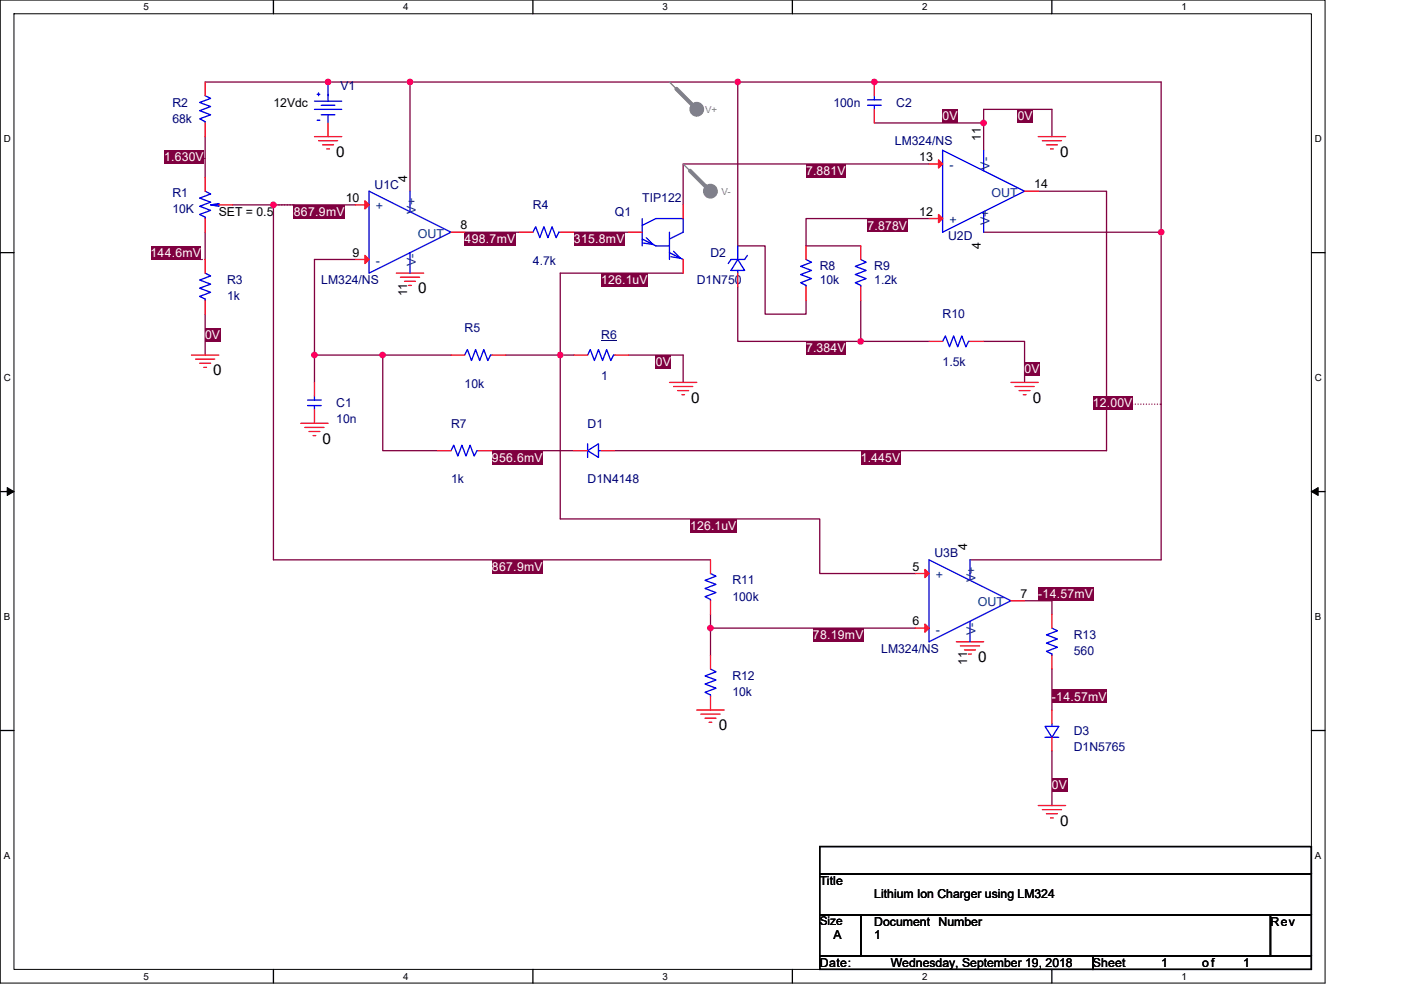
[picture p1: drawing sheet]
<svg xmlns="http://www.w3.org/2000/svg" width="297mm" height="210mm" viewBox="0 0 297 210" stroke-linecap="round" stroke-linejoin="round" font-family="sans-serif">
<path d="M.1 0h280.8v208.5h-280.8zM3 2.9h275v202.7h-275z" fill="none" stroke="#000" stroke-width=".21"/>
<g fill="#fff">
<path d="M30.5 .3h1.1v2.3h-1.1z"/>
<path d="M30.5 205.9h1.1v2.3h-1.1z"/>
</g>
<path d="M58 0v2.9M58 205.6v2.9" fill="none" stroke="#000" stroke-width=".28"/>
<g fill="#fff">
<path d="M85.5 .3h1.1v2.3h-1.1z"/>
<path d="M85.5 205.9h1.1v2.3h-1.1z"/>
</g>
<path d="M113 0v2.9M113 205.6v2.9" fill="none" stroke="#000" stroke-width=".28"/>
<g fill="#fff">
<path d="M140.5 .3h1.1v2.3h-1.1z"/>
<path d="M140.5 205.9h1.1v2.3h-1.1z"/>
</g>
<path d="M168 0v2.9M168 205.6v2.9" fill="none" stroke="#000" stroke-width=".28"/>
<g fill="#fff">
<path d="M195.5 .3h1.2v2.3h-1.2z"/>
<path d="M195.5 205.9h1.2v2.3h-1.2z"/>
</g>
<path d="M223 0v2.9M223 205.6v2.9" fill="none" stroke="#000" stroke-width=".28"/>
<g fill="#fff">
<path d="M250.5 .3h1.2v2.3h-1.2z"/>
<path d="M250.5 205.9h1.2v2.3h-1.2z"/>
<path d="M.8 28.3h1.5v2.3h-1.5z"/>
<path d="M278.8 28.3h1.5v2.3h-1.5z"/>
<path d="M.8 78.9h1.5v2.3h-1.5z"/>
<path d="M278.8 78.9h1.5v2.3h-1.5z"/>
</g>
<path d="M.1 53.6h2.9M278 53.6h2.9" fill="none" stroke="#000" stroke-width=".28"/>
<g fill="#fff">
<path d="M.8 129.6h1.4v2.3h-1.4z"/>
<path d="M278.8 129.6h1.4v2.3h-1.4z"/>
</g>
<path d="M.1 104.3h2.9M278 104.3h2.9" fill="none" stroke="#000" stroke-width=".28"/>
<path d="M1.5 103.4l1.5 .9-1.5 .8zM278 104.3l1.5-.9v1.7z" fill="#000" stroke="#000" stroke-width=".21"/>
<g fill="#fff">
<path d="M.8 180.3h1.4v2.3h-1.4z"/>
<path d="M278.8 180.3h1.4v2.3h-1.4z"/>
</g>
<path d="M.1 154.9h2.9M278 154.9h2.9" fill="none" stroke="#000" stroke-width=".28"/>
<path d="M49.3 43.5h8.7" fill="none" stroke="#800040" stroke-width=".28"/>
<g fill="#800040">
<path d="M62.3 43.5h6.8v2.9h-6.8z"/>
<path d="M69.1 43.5h4v2.9h-4z"/>
</g>
<path d="M58 43.5h4.3M62.3 43.5h.1" fill="none" stroke="#800040" stroke-width=".28" stroke-dasharray="0 .6"/>
<path d="M43.5 29v8.7" fill="none" stroke="#800040" stroke-width=".28"/>
<g fill="#800040">
<path d="M34.8 31.9h5.2v2.9h-5.2z"/>
<path d="M40 31.9h3.3v2.9h-3.3z"/>
</g>
<path d="M43.2 33.6h.3M43.5 33.6h.1" fill="none" stroke="#800040" stroke-width=".28" stroke-dasharray="0 .6"/>
<path d="M43.5 49.3v5.7" fill="none" stroke="#800040" stroke-width=".28"/>
<g fill="#800040">
<path d="M31.9 52.2h5.3v2.9h-5.3z"/>
<path d="M37.2 52.2h5.5v2.9h-5.5z"/>
</g>
<path d="M42.6 55h.1M43.5 55h-.9" fill="none" stroke="#800040" stroke-width=".28" stroke-dasharray="0 .6"/>
<path d="M69.6 17.4h17.3v23.2M75.4 55h-8.7v20.3h14.4M81.1 75.3h14.5M81.1 75.3v20.3h11.6M107.2 75.3h11.6M104.3 95.6h17.4" fill="none" stroke="#800040" stroke-width=".28"/>
<g fill="#f0f" stroke="#f0f" stroke-width=".28">
<circle cx="69.6" cy="17.4" r=".57"/>
<circle cx="81.1" cy="75.3" r=".57"/>
<circle cx="66.7" cy="75.3" r=".57"/>
</g>
<g fill="#800040">
<path d="M104.3 95.6h5.3v2.9h-5.3z"/>
<path d="M109.6 95.6h5.5v2.9h-5.5z"/>
</g>
<path d="M98.5 49.3h11.6M66.7 75.3v5.8" fill="none" stroke="#800040" stroke-width=".28"/>
<g fill="#800040">
<path d="M98.5 49.3h6.8v2.9h-6.8z"/>
<path d="M105.3 49.3h4v2.9h-4z"/>
</g>
<path d="M121.7 49.3h11.6" fill="none" stroke="#800040" stroke-width=".28"/>
<g fill="#800040">
<path d="M121.7 49.3h5.3v2.9h-5.3z"/>
<path d="M127 49.3h5.5v2.9h-5.5z"/>
</g>
<path d="M197 34.8h-52.2v8.7" fill="none" stroke="#800040" stroke-width=".28"/>
<g fill="#800040">
<path d="M170.9 34.8h5.2v2.9h-5.2z"/>
<path d="M176.1 34.8h3.2v2.9h-3.2z"/>
</g>
<path d="M118.8 57.9h26" fill="none" stroke="#800040" stroke-width=".28"/>
<g fill="#800040">
<path d="M127.5 57.9h5.2v2.9h-5.2z"/>
<path d="M132.7 57.9h4.7v2.9h-4.7z"/>
</g>
<path d="M118.8 57.9v17.4h2.9M156.4 60.8v11.6h26.1" fill="none" stroke="#800040" stroke-width=".28"/>
<circle cx="182.5" cy="72.4" r=".57" fill="#f0f" stroke="#f0f" stroke-width=".28"/>
<g fill="#800040">
<path d="M170.9 72.4h5.2v2.9h-5.2z"/>
<path d="M176.1 72.4h3.2v2.9h-3.2z"/>
</g>
<path d="M156.4 52.2h5.8v14.4h8.7v-2.9M197 46.4h-26.1v5.8" fill="none" stroke="#800040" stroke-width=".28"/>
<g fill="#800040">
<path d="M183.9 46.4h5.2v2.9h-5.2z"/>
<path d="M189.1 46.4h3.3v2.9h-3.3z"/>
</g>
<path d="M170.9 52.2h11.6M182.5 63.7v8.7h14.5M208.6 72.4h8.6v8.7" fill="none" stroke="#800040" stroke-width=".28"/>
<path d="M217.2 76.8h3.2v2.9h-3.2z" fill="#800040"/>
<path d="M86.9 17.4h69.5M156.4 17.4v34.8M156.4 17.4h29M130.4 95.6h104.2" fill="none" stroke="#800040" stroke-width=".28"/>
<g fill="#f0f" stroke="#f0f" stroke-width=".28">
<circle cx="86.9" cy="17.4" r=".57"/>
<circle cx="156.4" cy="17.4" r=".57"/>
</g>
<g fill="#800040">
<path d="M182.5 95.6h3.7v2.9h-3.7z"/>
<path d="M186.2 95.6h4.7v2.9h-4.7z"/>
</g>
<path d="M220.1 40.6h14.5v55M133.3 75.3h11.5" fill="none" stroke="#800040" stroke-width=".28"/>
<path d="M139.1 75.3h3.2v2.9h-3.2z" fill="#800040"/>
<path d="M43.5 17.4h26.1M246.2 17.4v31.9h-37.6M223 23.2h-14.4v2.9" fill="none" stroke="#800040" stroke-width=".28"/>
<path d="M215.8 23.2h3.2v2.9h-3.2z" fill="#800040"/>
<path d="M223 23.2v5.8M43.5 66.6v8.7" fill="none" stroke="#800040" stroke-width=".28"/>
<path d="M43.5 69.5h3.2v2.9h-3.2z" fill="#800040"/>
<path d="M185.4 17.4h60.8M185.4 26.1h23.2" fill="none" stroke="#800040" stroke-width=".28"/>
<circle cx="185.4" cy="17.4" r=".57" fill="#f0f" stroke="#f0f" stroke-width=".28"/>
<path d="M199.9 23.2h3.2v2.9h-3.2z" fill="#800040"/>
<path d="M208.6 26.1v5.8M75.4 43.5h-17.4v75.2h92.6M144.8 75.3v5.8" fill="none" stroke="#800040" stroke-width=".28"/>
<g fill="#f0f" stroke="#f0f" stroke-width=".28">
<circle cx="208.5" cy="26.1" r=".57"/>
<circle cx="58" cy="43.5" r=".57"/>
</g>
<g fill="#800040">
<path d="M104.3 118.7h5.3v2.9h-5.3z"/>
<path d="M109.6 118.7h5.5v2.9h-5.5z"/>
</g>
<path d="M150.6 130.3v2.9h43.5" fill="none" stroke="#800040" stroke-width=".28"/>
<circle cx="150.6" cy="133.2" r=".57" fill="#f0f" stroke="#f0f" stroke-width=".28"/>
<g fill="#800040">
<path d="M172.4 133.2h5.2v2.9h-5.2z"/>
<path d="M177.7 133.2h5.4v2.9h-5.4z"/>
</g>
<path d="M118.8 110.1h55v11.5h20.3M150.6 133.2v5.8" fill="none" stroke="#800040" stroke-width=".28"/>
<g fill="#800040">
<path d="M146.3 110.1h4.4v2.9h-4.4z"/>
<path d="M150.7 110.1h5.5v2.9h-5.5z"/>
</g>
<path d="M246.2 49.3v69.4M118.8 75.3v34.8" fill="none" stroke="#800040" stroke-width=".28"/>
<g fill="#f0f" stroke="#f0f" stroke-width=".28">
<circle cx="118.8" cy="75.3" r=".57"/>
<circle cx="246.2" cy="49.2" r=".57"/>
</g>
<g fill="#800040">
<path d="M231.7 84h5.2v2.9h-5.2z"/>
<path d="M236.9 84h3.3v2.9h-3.3z"/>
</g>
<path d="M240.1 85.7h6.1M246.2 85.7h.1" fill="none" stroke="#800040" stroke-width=".28" stroke-dasharray="0 .6"/>
<path d="M205.7 118.7h40.5M217.2 127.4h5.8" fill="none" stroke="#800040" stroke-width=".28"/>
<g fill="#800040">
<path d="M220.1 124.5h2.5v2.9h-2.5z"/>
<path d="M222.6 124.5h9.2v2.9h-9.2z"/>
</g>
<path d="M223 127.4v2.9M223 141.9v8.7" fill="none" stroke="#800040" stroke-width=".28"/>
<g fill="#800040">
<path d="M223 146.3h2.5v2.9h-2.5z"/>
<path d="M225.5 146.3h9.2v2.9h-9.2z"/>
</g>
<path d="M223 159.3v11.6" fill="none" stroke="#800040" stroke-width=".28"/>
<path d="M223 165.1h3.2v2.9h-3.2z" fill="#800040"/>
<g fill="none" stroke="#f00" stroke-width=".28">
<path d="M43.5 17.4v2.9M69.6 17.4h.1M185.4 17.4v2.9M43.5 26.1v2.9M43.5 37.7v2.9M66.7 29h5.8M67.5 29.8h4.1M68.4 30.7h2.3M69.3 31.6h.5M69.6 26.1v2.9M185.4 23.2v2.9M197 34.8h2.9"/>
<path d="M208.6 31.9h.1M220.1 29h5.8M221 29.8h4.1M221.9 30.7h2.3M222.7 31.6h.6M43.5 55v2.9M43.5 46.4v2.9M46.4 43.5h2.9M75.4 43.5h2.8M75.4 55h2.8M84 57.9h5.8M84.9 58.8h4.1"/>
<path d="M85.8 59.7h2.3M86.9 40.6h.1M86.9 57.9h.1M95.6 49.3h2.9M110.1 49.3h2.9M118.8 49.3h2.9M133.3 49.3h2.9M144.8 43.5v2.9M144.8 55v2.9M156.4 57.9v2.9M156.4 52.2h.1M170.9 52.2v2.8"/>
<path d="M182.5 52.2v2.8M197 46.4h2.9M208.6 49.3h.1M217.2 40.6h2.9M40.6 75.3h5.8M41.5 76.2h4M42.3 77h2.4M43.2 77.9h.6M43.5 63.7v2.9M86.7 60.5h.5M95.6 75.3h2.9M104.3 75.3h2.9"/>
<path d="M121.7 75.3h2.9M130.4 75.3h2.9M170.9 60.8v2.9M182.5 60.8v2.9M197 72.4h2.9M205.7 72.4h2.9M63.8 89.8h5.8M64.6 90.7h4.1M65.5 91.5h2.3M66.4 92.4h.5M66.7 86.9v2.9M66.7 81.1v2.9"/>
<path d="M92.7 95.6h2.9M101.4 95.6h2.9M121.7 95.6h2.9M127.5 95.6h2.9M141.9 81.1h5.8M142.8 82h4.1M143.7 82.8h2.3M144.6 83.7h.5M214.3 81.1h5.8M215.2 82h4.1M216.1 82.8h2.3M217 83.7h.5"/>
<path d="M150.6 118.7v2.9M205.7 118.7h.1M150.6 127.4v2.9M150.6 139v2.9M194.1 121.6h2.9M194.1 133.2h2.9M202.8 136.1h5.8M203.6 137h4.1M204.5 137.9h2.3M205.4 138.7h.5M205.7 136.1h.1M214.3 127.4h2.9"/>
<path d="M223 130.3v2.9M223 139v2.9M147.7 150.6h5.8M148.6 151.5h4.1M149.5 152.3h2.3M150.3 153.2h.6M150.6 147.7v2.9M223 150.6v2.9M223 156.4v2.9M220.1 170.9h5.8M221 171.7h4.1M221.9 172.6h2.3"/>
<path d="M222.7 173.5h.6"/>
</g>
<path d="M173.8 179.6h104.2v5.7h-104.2zM173.8 194h8.7v8.7h-8.7zM173.8 185.3h104.2v8.7h-104.2zM182.5 194h86.9v8.7h-86.9zM269.4 194h8.6v8.7h-8.6zM173.8 202.7h57.9v2.9h-57.9zM231.7 202.7h46.3v2.9h-46.3z" fill="none" stroke="#000" stroke-width=".28"/>
<g fill="#808080" stroke="#808080" stroke-width=".28">
<circle cx="147.7" cy="23.2" r="1.44"/>
<circle cx="150.6" cy="40.6" r="1.44"/>
</g>
<path d="M141.9 17.4l5.8 5.8M144.8 34.8l5.8 5.8" fill="none" stroke="#808080" stroke-width=".28"/>
<path d="M143.4 18.8l4.3 4.4M146.3 36.2l4.3 4.4" fill="none" stroke="#808080" stroke-width=".87"/>
<g fill="none" stroke="#00f" stroke-width=".28">
<path d="M67.5 19.7v.6M69.6 17.4v2.9M43.5 20.3l1.2 .6-2.4 .8 2.4 .9-2.4 .9 2.4 .8-2.4 .9 1.2 .6v.3M66.7 21.5h5.8M66.7 23.2h5.8M67.2 20h.6M67.2 25.5h.6M68.1 22.3h2.9M68.1 24.3h2.9M69.6 20v1.5M69.6 24.3v1.8M183.9 22.3h2.9"/>
<path d="M183.9 21.2h2.9M185.4 20.3v.9M185.4 22.3v.9M199.9 31.9l17.3 8.7-17.3 8.7zM208.6 31.9v4.3M43.5 57.9l1.2 .6-2.4 .9 2.4 .9-2.4 .8 2.4 .9-2.4 .9 1.2 .5v.3M43.5 40.6l1.2 .5-2.4 .9 2.4 .9-2.4 .9 2.4 .8-2.4 .9 1.2 .6v.3M44.7 43.5l1.7 .3M44.7 43.5l1.7-.3v.6M44.7 43.5h1.7M44.7 43.5h.1M46.4 43.8h.1"/>
<path d="M78.2 40.6l17.4 8.7-17.4 8.6zM86.9 40.6v4.3M86.9 53.6v4.3M113 49.3l.6-1.2 .8 2.3 .9-2.3 .9 2.3 .8-2.3 .9 2.3 .6-1.1h.3M136.2 46.4v5.8M136.2 47.8l2.9-1.4h5.7v2.9l-2.9 1.4M136.2 50.7l2.9 1.5h2.8M137 50.4l1.5 1.5-2.1-.3M141.9 49.3v5.7M141.9 53.6l2.9 1.4M142.8 53.3l1.5 1.5-2.1-.3M156.4 57.4v.5"/>
<path d="M156.4 55l1.5 2.4h-2.9zM156.4 52.2v2.8M158.5 54.2l-.6 .8h-2.9l-.6 .9M170.9 55l1.2 .6-2.3 .9 2.3 .9-2.3 .8 2.3 .9-2.3 .9 1.1 .5v.3M182.5 55l1.1 .6-2.3 .9 2.3 .9-2.3 .8 2.3 .9-2.3 .9 1.2 .5v.3M208.6 44.9v4.4M98.5 75.3l.6-1.2 .9 2.4 .8-2.4 .9 2.4 .9-2.4 .8 2.4 .6-1.2h.3M124.6 75.3l.6-1.2 .8 2.4 .9-2.4 .9 2.4 .8-2.4 .9 2.4 .6-1.2h.3M199.9 72.4l.5-1.2 .9 2.4 .9-2.4 .8 2.4 .9-2.4 .9 2.4 .6-1.2h.3M65.2 86h2.9M65.2 84.9h2.9M66.7 84v.9"/>
<path d="M66.7 86v.9M95.6 95.6l.6-1.2 .9 2.3 .8-2.3 .9 2.3 .9-2.3 .8 2.3 .6-1.1h.3M124.6 94.1v2.9M124.6 95.6l2.3-1.5v2.9zM126.9 95.6h.6M197 118.7l17.3 8.7-17.3 8.7zM205.7 118.7v4.4M150.6 121.6l1.2 .6-2.3 .9 2.3 .9-2.3 .8 2.3 .9-2.3 .9 1.1 .5v.3M205.7 131.8v4.3M223 133.2l1.2 .6-2.3 .9 2.3 .8-2.3 .9 2.3 .9-2.3 .9 1.1 .5v.3M150.6 141.9l1.2 .6-2.3 .9 2.3 .8-2.3 .9 2.3 .9-2.3 .8 1.1 .6v.3M221.6 154.1h2.9l-1.5 2.3z"/>
<path d="M221.6 156.4h2.9M223 153.5v.6"/>
</g>
<g fill="#f00" stroke="#f00" stroke-width=".28">
<path d="M199 45.5l.9 .9-.9 .8z"/>
<path d="M199 33.9l.9 .9-.9 .8z"/>
<path d="M77.4 42.6l.8 .9-.8 .8z"/>
<path d="M77.4 54.2l.8 .8-.8 .9z"/>
<path d="M196.1 120.8l.9 .8-.9 .9z"/>
<path d="M196.1 132.4l.9 .8-.9 .9z"/>
</g>
<path d="M127.5 72.2h3.3" fill="none" stroke="#000080" stroke-width=".21"/>
<g fill="#f0f" stroke="#f0f" stroke-width=".28">
<circle cx="69.6" cy="17.4" r=".57"/>
<circle cx="81.1" cy="75.3" r=".57"/>
<circle cx="66.7" cy="75.3" r=".57"/>
<circle cx="182.5" cy="72.4" r=".57"/>
<circle cx="86.9" cy="17.4" r=".57"/>
<circle cx="156.4" cy="17.4" r=".57"/>
<circle cx="185.4" cy="17.4" r=".57"/>
<circle cx="208.5" cy="26.1" r=".57"/>
<circle cx="58" cy="43.5" r=".57"/>
<circle cx="150.6" cy="133.2" r=".57"/>
<circle cx="118.8" cy="75.3" r=".57"/>
<circle cx="246.2" cy="49.2" r=".57"/>
</g>
<g font-size="3.2">
<text x="71.3" y="33.3">0</text>
<text x="224.8" y="33.3">0</text>
<text x="88.7" y="62.3">0</text>
<text x="45.2" y="79.6">0</text>
<text x="146.6" y="85.4">0</text>
<text x="219" y="85.4">0</text>
<text x="68.4" y="94.1">0</text>
<text x="207.4" y="140.4">0</text>
<text x="152.4" y="154.9">0</text>
<text x="224.8" y="175.2">0</text>
</g>
<g font-size="2.6" fill="#000080">
<text x="36.6" y="22.6">R2</text>
<text x="72.2" y="19.2">V1</text>
<text x="176.7" y="22.6">100n</text>
<text x="190" y="22.6">C2</text>
<text x="36.6" y="26.1">68k</text>
<text x="189.7" y="30.7">LM324/NS</text>
<text x="36.6" y="41.7">R1</text>
<text x="79.4" y="40">U1C</text>
<text x="36.6" y="45.2">10K</text>
<text x="113" y="44.3">R4</text>
<text x="130.4" y="45.8">Q1</text>
<text x="136.2" y="42.9">TIP122</text>
<text x="201" y="51">U2D</text>
<text x="113" y="56.2">4.7k</text>
<text x="150.6" y="54.5">D2</text>
<text x="173.8" y="57.4">R8</text>
<text x="185.4" y="57.4">R9</text>
<text x="48.1" y="60.3">R3</text>
<text x="48.1" y="63.7">1k</text>
<text x="68.1" y="60.3">LM324/NS</text>
<text x="147.7" y="60.3">D1N750</text>
<text x="173.8" y="60.3">10k</text>
<text x="185.4" y="60.3">1.2k</text>
<text x="98.5" y="70.4">R5</text>
<text x="127.5" y="71.8">R6</text>
<text x="199.9" y="67.5">R10</text>
<text x="199.9" y="77.6">1.5k</text>
<text x="98.5" y="82.3">10k</text>
<text x="127.5" y="80.5">1</text>
<text x="71.3" y="86.3">C1</text>
<text x="71.3" y="89.8">10n</text>
<text x="95.6" y="90.7">R7</text>
<text x="124.6" y="90.7">D1</text>
<text x="95.6" y="102.5">1k</text>
<text x="124.6" y="102.5">D1N4148</text>
<text x="198.1" y="118.2">U3B</text>
<text x="155.3" y="124">R11</text>
<text x="155.3" y="127.4">100k</text>
<text x="227.7" y="135.6">R13</text>
<text x="186.8" y="138.5">LM324/NS</text>
<text x="227.7" y="139">560</text>
<text x="155.3" y="144.2">R12</text>
<text x="155.3" y="147.7">10k</text>
<text x="227.7" y="155.8">D3</text>
<text x="227.7" y="159.3">D1N5765</text>
</g>
<g font-size="2.6">
<text x="58" y="22.6">12Vdc</text>
<text x="208" y="29.8" transform="rotate(-90 208 29.8)">11</text>
<text x="194.9" y="34.2">13</text>
<text x="86.3" y="38.5" transform="rotate(-90 86.3 38.5)">4</text>
<text x="219.3" y="40">14</text>
<text x="46.4" y="45.8">SET = 0.5</text>
<text x="73.3" y="42.9">10</text>
<text x="194.9" y="45.8">12</text>
<text x="97.7" y="48.7">8</text>
<text x="208" y="52.7" transform="rotate(-90 208 52.7)">4</text>
<text x="74.8" y="54.4">9</text>
<text x="86.3" y="62.9" transform="rotate(-90 86.3 62.9)">11</text>
<text x="205.1" y="116.7" transform="rotate(-90 205.1 116.7)">4</text>
<text x="193.5" y="121.1">5</text>
<text x="216.4" y="126.8">7</text>
<text x="193.5" y="132.6">6</text>
<text x="205.1" y="141.1" transform="rotate(-90 205.1 141.1)">11</text>
<text x="173.8" y="187.7">Title</text>
<text x="185.4" y="190.6">Lithium Ion Charger using LM324</text>
<text x="185.4" y="196.4">Document Number</text>
<text x="269.4" y="196.4">Rev</text>
<text x="176.7" y="199.3">A</text>
<text x="185.4" y="199.3">1</text>
<text x="173.8" y="205">Date:</text>
<text x="188.9" y="205">Wednesday, September 19, 2018</text>
<text x="231.7" y="205">Sheet</text>
<text x="246.2" y="205">1</text>
<text x="254.9" y="205">of</text>
<text x="263.6" y="205">1</text>
</g>
<g font-size="2.6" fill="#fff">
<text x="199.9" y="25.5">0V</text>
<text x="215.8" y="25.5">0V</text>
<text x="34.8" y="34.2">1.630V</text>
<text x="170.9" y="37.1">7.88</text>
<text x="176.1" y="37.1">1V</text>
<text x="62.3" y="45.8">867.9</text>
<text x="69.1" y="45.8">mV</text>
<text x="98.5" y="51.6">498.7</text>
<text x="105.3" y="51.6">mV</text>
<text x="121.7" y="51.6">315.</text>
<text x="127" y="51.6">8mV</text>
<text x="183.9" y="48.7">7.878V</text>
<text x="31.9" y="54.5">144.</text>
<text x="37.2" y="54.5">6mV</text>
<text x="127.5" y="60.3">126.1uV</text>
<text x="43.5" y="71.8">0V</text>
<text x="139.1" y="77.6">0V</text>
<text x="170.9" y="74.7">7.38</text>
<text x="176.1" y="74.7">4V</text>
<text x="217.2" y="79.1">0V</text>
<text x="231.7" y="86.3">12.0</text>
<text x="236.9" y="86.3">0V</text>
<text x="104.3" y="97.9">956.</text>
<text x="109.6" y="97.9">6mV</text>
<text x="182.5" y="97.9">1.4</text>
<text x="186.2" y="97.9">45V</text>
<text x="146.3" y="112.4">126.1uV</text>
<text x="104.3" y="121.1">867.</text>
<text x="109.6" y="121.1">9mV</text>
<text x="220.1" y="126.9">-1</text>
<text x="222.6" y="126.9">4.57mV</text>
<text x="172.4" y="135.6">78.1</text>
<text x="177.7" y="135.6">9mV</text>
<text x="223" y="148.6">-1</text>
<text x="225.5" y="148.6">4.57mV</text>
<text x="223" y="167.4">0V</text>
</g>
<g font-size="2.6" fill="#004080">
<text x="201.3" y="35.9">-</text>
<text x="209.8" y="36" transform="rotate(-90 209.8 36)">V-</text>
<text x="210.2" y="41.7">OUT</text>
<text x="79.7" y="44.6">+</text>
<text x="88.1" y="45.3" transform="rotate(-90 88.1 45.3)">V+</text>
<text x="201.3" y="47.5">+</text>
<text x="209.8" y="47.8" transform="rotate(-90 209.8 47.8)">V+</text>
<text x="88.6" y="50.4">OUT</text>
<text x="79.7" y="56.2">-</text>
<text x="88.1" y="56.5" transform="rotate(-90 88.1 56.5)">V-</text>
<text x="198.4" y="122.8">+</text>
<text x="206.9" y="123.5" transform="rotate(-90 206.9 123.5)">V+</text>
<text x="207.3" y="128.6">OUT</text>
<text x="198.4" y="134.4">-</text>
<text x="206.9" y="134.7" transform="rotate(-90 206.9 134.7)">V-</text>
</g>
<text font-size="2.5" x="173.8" y="196.3">Size</text>
<g font-size="2.1">
<text x="30.5" y="2.2">5</text>
<text x="85.5" y="2.2">4</text>
<text x="140.5" y="2.2">3</text>
<text x="195.5" y="2.2">2</text>
<text x="250.5" y="2.2">1</text>
<text x=".8" y="30.1">D</text>
<text x="278.8" y="30.1">D</text>
<text x=".8" y="80.8">C</text>
<text x="278.8" y="80.8">C</text>
<text x=".8" y="131.4">B</text>
<text x="278.8" y="131.4">B</text>
<text x=".8" y="182.1">A</text>
<text x="278.8" y="182.1">A</text>
<text x="30.5" y="207.8">5</text>
<text x="85.5" y="207.8">4</text>
<text x="140.5" y="207.8">3</text>
<text x="195.5" y="207.8">2</text>
<text x="250.5" y="207.8">1</text>
</g>
<g font-size="2.1" fill="#808080">
<text x="149.5" y="23.9">V+</text>
<text x="152.9" y="41.3">V-</text>
</g>
</svg>
